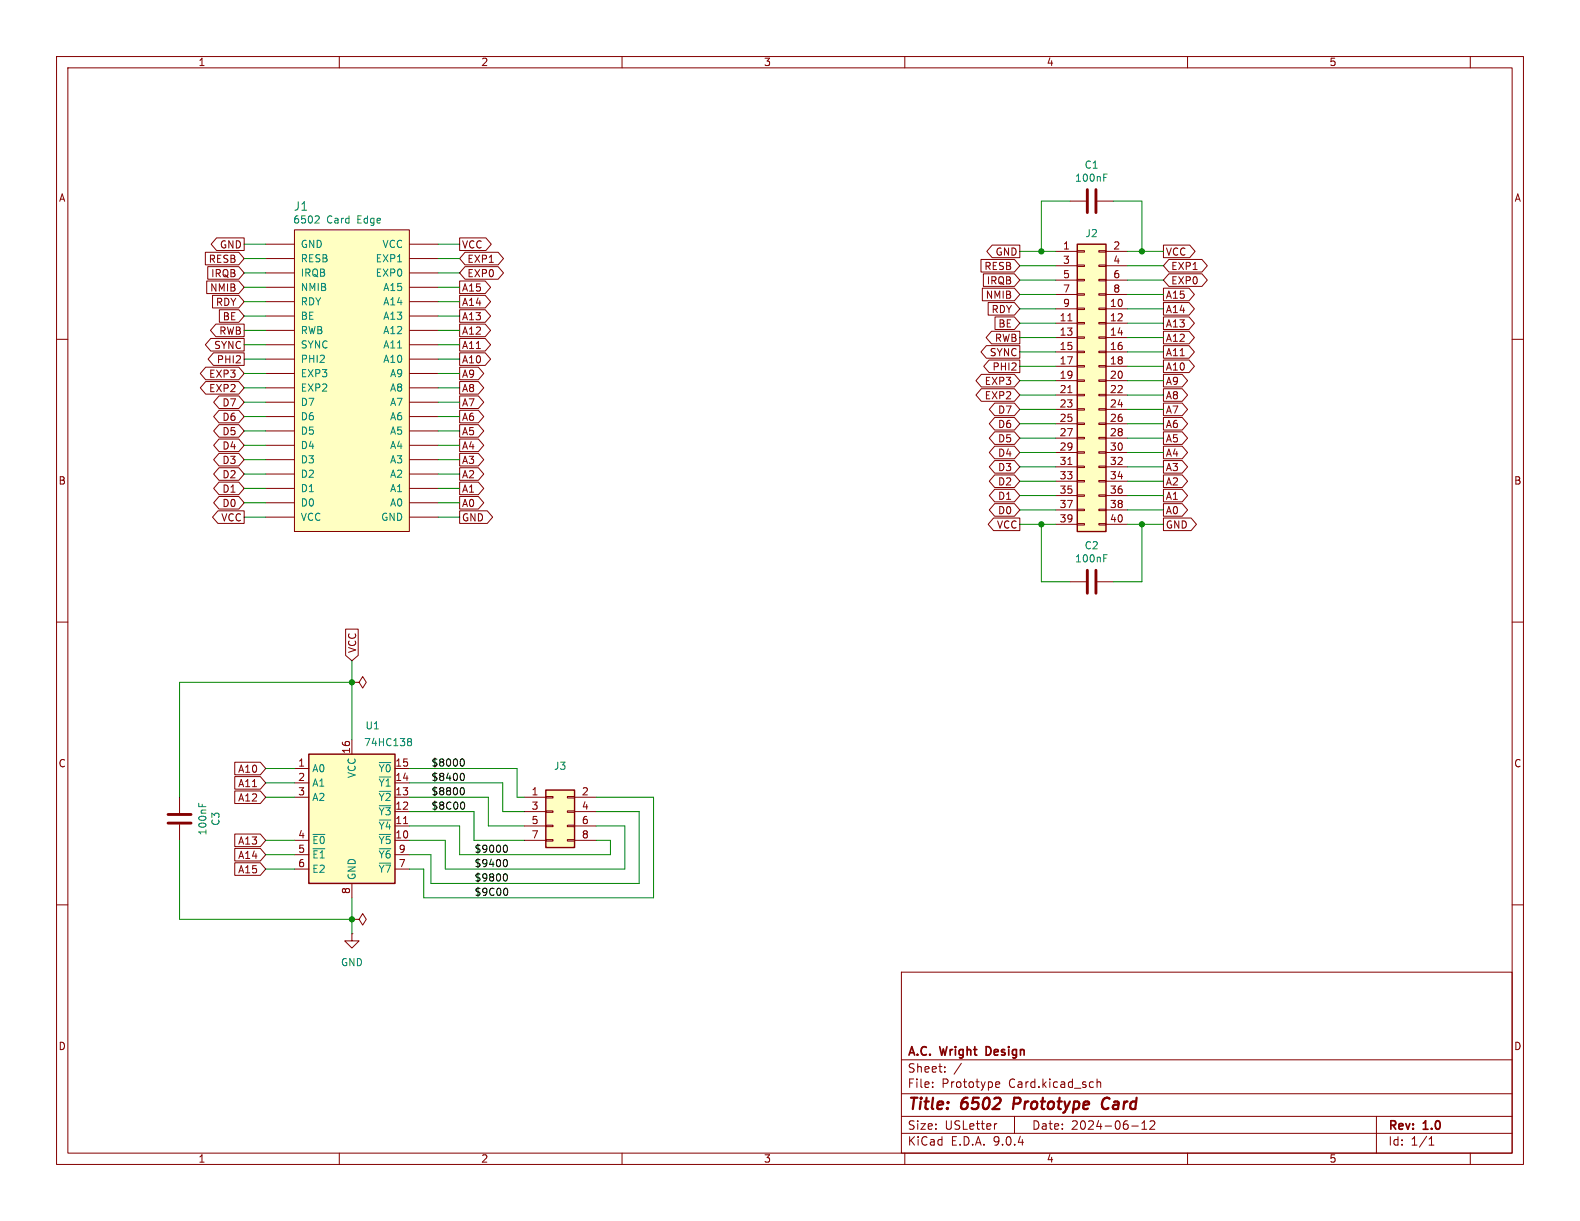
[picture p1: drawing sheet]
<svg xmlns="http://www.w3.org/2000/svg" width="279mm" height="216mm" viewBox="0 0 279 216" stroke-linecap="round" stroke-linejoin="round" font-family="sans-serif">
<g fill="none" stroke="#840000" stroke-width=".18">
<path d="M10 10h259.4v195.9h-259.4zM12 12h255.4v191.9h-255.4zM60 10v2M110 10v2M160 10v2M210 10v2M260 10v2M10 60h2M267.4 60h2M10 110h2M267.4 110h2M10 160h2"/>
<path d="M159.4 171.9h108v32h-108zM267.4 160h2M159.4 197.4h108M159.4 193.4h108M159.4 187.4h108M164.9 192.1v.2M164.9 191.4v.1M167.1 189.4v.2M167.1 188.7v.1M170 188l-1.3 1.9M176.1 192.1l.2 .2 .4-.1M176.1 191.5l.2-.2h.3l.2 .2v.1l-.7 .2"/>
<path d="M176.3 198.7l-.3 .1M179.4 197.4v3M194 191.4l.2-.1 .4 .1v.9M194 190.8v1.5M200.1 199.1h1.2M201.9 199.7h.9M201.9 198.6l.5-.4v1.5M203.4 198.3l.5-.1 .2 .1 .1 .3-.9 1.1h.9M243.4 197.4v6.5M60 203.9v2M110 203.9v2M159.4 200.4h108"/>
<path d="M160 203.9v2M210 203.9v2M252.7 202.5h.9M252.7 201.4l.4-.4v1.5M260 203.9v2"/>
</g>
<path d="M179.4 194.1l-.3 2M195.9 194.1a1.13 1.13 0 0 0-1 .7 1.13 1.13 0 0 0 .2 1.2l.3 .1 .5-.1" fill="none" stroke="#840000" stroke-width=".4"/>
<path d="M174.7 185.1h-.3v1.5h.3" fill="none" stroke="#840000" stroke-width=".3"/>
<path d="M190.5 43.2h5.1v50.8h-5.1z" fill="#ffffc2"/>
<path d="M190.5 43.2h5.1v50.8h-5.1z" fill="none" stroke="#840000" stroke-width=".25"/>
<g fill="none" stroke="#840000" stroke-width=".18">
<path d="M186.7 44.5h3.8M186.7 47h3.8M186.7 49.5h3.8M186.7 52.1h3.8M186.7 54.6h3.8M186.7 57.2h3.8M186.7 59.7h3.8M188.8 56.7h.8M190.5 44.3h1.3v.3h-1.3zM190.5 46.9h1.3v.2h-1.3zM190.5 49.4h1.3v.3h-1.3zM190.5 51.9h1.3v.3h-1.3z"/>
<path d="M190.5 54.5h1.3v.2h-1.3zM190.5 57h1.3v.3h-1.3zM190.5 59.6h1.3v.2h-1.3zM194.3 44.3h1.3v.3h-1.3zM194.3 46.9h1.3v.2h-1.3zM194.3 49.4h1.3v.3h-1.3zM194.3 51.9h1.3v.3h-1.3zM194.3 54.5h1.3v.2h-1.3zM194.3 57h1.3v.3h-1.3zM194.3 59.6h1.3v.2h-1.3zM195.6 44.5h3.8M195.6 47h3.8"/>
<path d="M195.6 49.5h3.8M195.6 52.1h3.8M195.6 54.6h3.8M195.6 57.2h3.8M195.6 59.7h3.8M186.7 62.2h3.8M186.7 64.8h3.8M186.7 67.3h3.8M186.7 69.9h3.8M186.7 72.4h3.8M186.7 74.9h3.8M186.7 77.5h3.8"/>
<path d="M188.8 69.4h.8M190.5 62.1h1.3v.3h-1.3zM190.5 64.6h1.3v.3h-1.3zM190.5 67.2h1.3v.2h-1.3zM190.5 69.7h1.3v.3h-1.3zM190.5 72.3h1.3v.2h-1.3zM190.5 74.8h1.3v.3h-1.3zM190.5 77.3h1.3v.3h-1.3zM190.5 79.9h1.3v.2h-1.3zM194.3 62.1h1.3v.3h-1.3zM194.3 64.6h1.3v.3h-1.3zM194.3 67.2h1.3v.2h-1.3z"/>
<path d="M194.3 69.7h1.3v.3h-1.3zM194.3 72.3h1.3v.2h-1.3zM194.3 74.8h1.3v.3h-1.3zM194.3 77.3h1.3v.3h-1.3zM194.3 79.9h1.3v.2h-1.3zM195.6 62.2h3.8M195.6 64.8h3.8M195.6 67.3h3.8M195.6 69.9h3.8M195.6 72.4h3.8M195.6 74.9h3.8M195.6 77.5h3.8"/>
<path d="M186.7 80h3.8M186.7 82.6h3.8M186.7 85.1h3.8M186.7 87.6h3.8M186.7 90.2h3.8M186.7 92.7h3.8M188.8 82.1h.8M190.5 82.4h1.3v.3h-1.3zM190.5 85h1.3v.2h-1.3zM190.5 87.5h1.3v.3h-1.3zM190.5 90h1.3v.3h-1.3zM190.5 92.6h1.3v.2h-1.3z"/>
<path d="M194.3 82.4h1.3v.3h-1.3zM194.3 85h1.3v.2h-1.3zM194.3 87.5h1.3v.3h-1.3zM194.3 90h1.3v.3h-1.3zM194.3 92.6h1.3v.2h-1.3zM195.6 80h3.8M195.6 82.6h3.8M195.6 85.1h3.8M195.6 87.6h3.8M195.6 90.2h3.8M195.6 92.7h3.8"/>
</g>
<path d="M52.1 40.6h20.3v53.4h-20.3z" fill="#ffffc2"/>
<g fill="none" stroke="#840000" stroke-width=".18">
<path d="M47 43.2h5.1M47 45.7h5.1M47 48.3h5.1M47 50.8h5.1M47 53.3h5.1M47 55.9h5.1M47 58.4h5.1M52.1 40.6h20.3v53.4h-20.3zM72.4 43.2h5.1M72.4 45.7h5.1M72.4 48.3h5.1M72.4 50.8h5.1"/>
<path d="M72.4 53.3h5.1M72.4 55.9h5.1M72.4 58.4h5.1M47 61h5.1M47 63.5h5.1M47 66h5.1M47 68.6h5.1M47 71.1h5.1M47 73.7h5.1M47 76.2h5.1M47 78.7h5.1M72.4 61h5.1"/>
<path d="M72.4 63.5h5.1M72.4 66h5.1M72.4 68.6h5.1M72.4 71.1h5.1M72.4 73.7h5.1M72.4 76.2h5.1M72.4 78.7h5.1M47 81.3h5.1M47 83.8h5.1M47 86.4h5.1M47 88.9h5.1M47 91.4h5.1"/>
<path d="M72.4 81.3h5.1M72.4 83.8h5.1M72.4 86.4h5.1M72.4 88.9h5.1M72.4 91.4h5.1"/>
</g>
<path d="M56.2 38.2l.3 .2-.1 .3-.7 .7h.8" fill="none" stroke="#008484" stroke-width=".18"/>
<path d="M54.6 133.4h15.2v22.8h-15.2z" fill="#ffffc2"/>
<path d="M54.6 133.4h15.2v22.8h-15.2z" fill="none" stroke="#840000" stroke-width=".25"/>
<g fill="none" stroke="#840000" stroke-width=".18">
<path d="M189.2 35.6h2.8M194.1 35.6h2.7M189.2 102.9h2.8M194.1 102.9h2.7M52.1 135.9h2.5M52.1 138.4h2.5M62.2 120.7h1.3l.6-1.1 .7 1.1-.7 1-.6-1M62.2 120.7h.1M62.2 130.8v2.6M69.8 135.9h2.6M69.8 138.4h2.6M31.7 141v2.8"/>
<path d="M31.7 145.8v2.8M52.1 141h2.5M52.1 148.6h2.5M52.1 151.1h2.5M52.1 153.7h2.5M62.2 156.2v2.6M69.8 141h2.6M69.8 148.6h2.6M69.8 151.1h2.6M69.8 153.7h2.6M69.8 143.5h2.6M69.8 146.1h2.6"/>
<path d="M71.4 145.6h.7M62.2 165.1v1.3h1.3l-1.3 1.2-1.2-1.2h1.2M62.2 165.1h.1M62.2 162.6h1.3l.6-1.1 .7 1.1-.7 1-.6-1M62.2 162.6h.1"/>
</g>
<g fill="none" stroke="#008484" stroke-width=".18">
<path d="M195.2 31.4h.4M195.2 30.8h.6M195.2 98.7h.4M195.2 98.1h.6M67.1 134.8h2M72.2 131.1h.1M72.2 130.7l.3-.1 .2 .1 .1 .2-.3 .2M72.3 131.1h.2M72.3 131.1l-.1 .1M72.5 131.1l.3 .3-.1 .3-.2 .2-.3-.1M35.1 142v.6M35.8 142.2v.4"/>
<path d="M55.3 147.5h2.1"/>
</g>
<path d="M192.3 33.5v4.1M193.8 33.5v4.1M192.3 100.8v4.1M193.8 100.8v4.1M29.7 144h4.1M29.7 145.5h4.1" fill="none" stroke="#840000" stroke-width=".51"/>
<path d="M96.5 139.7h5.1v10.2h-5.1z" fill="#ffffc2"/>
<path d="M96.5 139.7h5.1v10.2h-5.1z" fill="none" stroke="#840000" stroke-width=".25"/>
<g fill="none" stroke="#840000" stroke-width=".18">
<path d="M36.3 44.6h5.9l1 1.1-1 1.1h-5.9zM36.6 49.7h5.6l1 1.1-1 1.1h-5.6zM36.7 47.1h5.5l1 1.2-1 1.1h-5.5zM37.3 59.8h5.9v2.3h-5.9l-1-1.1zM37.6 52.2h4.6l1 1.1-1 1.2h-4.6zM38.2 57.3h5v2.2h-5l-1-1.1zM38.3 42.1h4.9v2.2h-4.9l-1-1.1zM38.8 54.8h3.4l1 1.1-1 1.1h-3.4zM81.3 59.8h4.5l1 1.2-1 1.1h-4.5zM81.3 54.8h4.5l1 1.1-1 1.1h-4.5zM81.3 49.7h4.5l1 1.1-1 1.1h-4.5zM81.3 52.2h4.5l1 1.1-1 1.2h-4.5z"/>
<path d="M81.3 57.3h4.5l1 1.1-1 1.1h-4.5zM81.3 42.1h4.6l1 1.1-1 1.1h-4.6zM82.2 44.6h5.9l.9 1.1-.9 1.1h-5.9l-.9-1.1zM82.2 47.1h5.9l.9 1.2-.9 1.1h-5.9l-.9-1.1zM173.5 45.9h5.9l.9 1.1-.9 1.1h-5.9zM173.7 51h5.7l.9 1.1-.9 1.1h-5.7zM173.9 48.4h5.5l.9 1.1-.9 1.1h-5.5zM174.7 53.5h4.7l.9 1.1-.9 1.1h-4.7zM175.3 58.6h5v2.2h-5l-.9-1.1zM175.5 43.3h4.8v2.3h-4.8l-1-1.1zM176 56h3.4l.9 1.2-.9 1.1h-3.4zM205.7 56h4.6l.9 1.2-.9 1.1h-4.6z"/>
<path d="M205.7 58.6h4.6l.9 1.1-.9 1.1h-4.6zM205.7 53.5h4.6l.9 1.1-.9 1.1h-4.6zM205.7 51h4.6l.9 1.1-.9 1.1h-4.6zM205.7 43.3h4.7l.9 1.2-.9 1.1h-4.7zM206.7 48.4h5.8l1 1.1-1 1.1h-5.8l-1-1.1zM206.7 45.9h5.8l1 1.1-1 1.1h-5.8l-1-1.1zM36.4 64.9h5.8l1 1.1-1 1.2h-5.8l-1-1.2zM36.4 67.5h5.8l1 1.1-1 1.1h-5.8l-1-1.1zM37.7 62.4h5.5v2.2h-5.5l-.9-1.1zM38.7 70h3.5l1 1.1-1 1.1h-3.5l-.9-1.1zM38.7 72.5h3.5l1 1.2-1 1.1h-3.5l-.9-1.1zM38.7 75.1h3.5l1 1.1-1 1.1h-3.5l-.9-1.1z"/>
<path d="M38.7 77.6h3.5l1 1.1-1 1.2h-3.5l-.9-1.2zM81.3 70h3.3l.9 1.1-.9 1.1h-3.3zM81.3 62.4h4.5l1 1.1-1 1.1h-4.5zM81.3 64.9h3.3l.9 1.1-.9 1.2h-3.3zM81.3 67.5h3.3l.9 1.1-.9 1.1h-3.3zM81.3 75.1h3.3l.9 1.1-.9 1.1h-3.3zM81.3 77.6h3.3l.9 1.1-.9 1.2h-3.3zM81.3 72.5h3.3l.9 1.2-.9 1.1h-3.3zM173.5 66.2h5.9l.9 1.1-.9 1.1h-5.9l-.9-1.1zM173.5 68.7h5.9l.9 1.2-.9 1.1h-5.9l-.9-1.1zM174.4 61.1h5.9v2.2h-5.9l-.9-1.1zM174.9 63.7h5.4v2.2h-5.4l-.9-1.1z"/>
<path d="M175.9 73.8h3.5l.9 1.1-.9 1.1h-3.5l-1-1.1zM175.9 76.4h3.5l.9 1.1-.9 1.1h-3.5l-1-1.1zM175.9 78.9h3.5l.9 1.1-.9 1.1h-3.5l-1-1.1zM175.9 71.3h3.5l.9 1.1-.9 1.1h-3.5l-1-1.1zM205.7 68.7h3.4l.9 1.2-.9 1.1h-3.4zM205.7 61.1h4.6l.9 1.1-.9 1.1h-4.6zM205.7 66.2h3.4l.9 1.1-.9 1.1h-3.4zM205.7 63.7h4.6l.9 1.1-.9 1.1h-4.6zM205.7 71.3h3.4l.9 1.1-.9 1.1h-3.4zM205.7 76.4h3.4l.9 1.1-.9 1.1h-3.4zM205.7 78.9h3.4l.9 1.1-.9 1.1h-3.4zM205.7 73.8h3.4l.9 1.1-.9 1.1h-3.4z"/>
<path d="M38.5 90.3h4.7v2.3h-4.7l-.9-1.2zM38.7 87.8h3.5l1 1.1-1 1.1h-3.5l-.9-1.1zM38.7 85.2h3.5l1 1.2-1 1.1h-3.5l-.9-1.1zM38.7 82.7h3.5l1 1.1-1 1.1h-3.5l-.9-1.1zM38.7 80.2h3.5l1 1.1-1 1.1h-3.5l-.9-1.1zM81.3 90.3h4.9l.9 1.1-.9 1.2h-4.9zM81.3 87.8h3.3l.9 1.1-.9 1.1h-3.3zM81.3 85.2h3.3l.9 1.2-.9 1.1h-3.3zM81.3 82.7h3.3l.9 1.1-.9 1.1h-3.3zM81.3 80.2h3.3l.9 1.1-.9 1.1h-3.3zM175.7 91.6h4.6v2.2h-4.6l-1-1.1zM175.9 84h3.5l.9 1.1-.9 1.1h-3.5l-1-1.1z"/>
<path d="M175.9 81.4h3.5l.9 1.2-.9 1.1h-3.5l-1-1.1zM175.9 86.5h3.5l.9 1.1-.9 1.1h-3.5l-1-1.1zM175.9 89.1h3.5l.9 1.1-.9 1.1h-3.5l-1-1.1zM205.7 86.5h3.4l.9 1.1-.9 1.1h-3.4zM205.7 89.1h3.4l.9 1.1-.9 1.1h-3.4zM205.7 91.6h4.9l1 1.1-1 1.1h-4.9zM205.7 84h3.4l.9 1.1-.9 1.1h-3.4zM205.7 81.4h3.4l.9 1.2-.9 1.1h-3.4zM61.1 111.2h2.2v4.7l-1.1 .9-1.1-.9zM41.5 134.8h4.5l1 1.1-1 1.1h-4.5zM41.5 139.9h4.5l1 1.1-1 1.1h-4.5zM41.5 137.3h4.5l1 1.1-1 1.1h-4.5z"/>
<path d="M41.5 147.5h4.5l1 1.1-1 1.1h-4.5zM41.5 152.6h4.5l1 1.1-1 1.1h-4.5zM41.5 150h4.5l1 1.1-1 1.1h-4.5zM92.7 141h3.8M92.7 143.5h3.8M92.7 146.1h3.8M92.7 148.6h3.8M96.5 140.8h1.3v.3h-1.3zM96.5 143.4h1.3v.2h-1.3zM96.5 145.9h1.3v.3h-1.3zM96.5 148.5h1.3v.2h-1.3zM100.3 140.8h1.3v.3h-1.3z"/>
<path d="M100.3 143.4h1.3v.2h-1.3zM100.3 145.9h1.3v.3h-1.3zM100.3 148.5h1.3v.2h-1.3zM101.6 141h3.8M101.6 143.5h3.8M101.6 146.1h3.8M101.6 148.6h3.8"/>
</g>
<path d="M81.6 134.3l.1-.1a.68 .68 0 0 1 .4 .6 .68 .68 0 0 1-.4 .7l-.1-.1M81.6 136.8l.1-.1a.68 .68 0 0 1 .4 .7 .68 .68 0 0 1-.4 .6l-.1-.1M81.6 139.3h.1a.68 .68 0 0 1 .4 .6 .68 .68 0 0 1-.4 .6h-.1M81.9 141.8a.79 .79 0 0 1 0 1.3M89.2 149.5l.1-.1a.68 .68 0 0 1 .4 .7 .68 .68 0 0 1-.4 .6l-.1-.1M89.2 152h.1a.68 .68 0 0 1 .4 .6 .68 .68 0 0 1-.4 .6h-.1M89.2 154.6l.1-.1a.68 .68 0 0 1 .4 .7 .68 .68 0 0 1-.4 .6l-.1-.1M89.5 157.1a.79 .79 0 0 1 0 1.2" fill="none" stroke="#000" stroke-width=".18"/>
<g fill="none" stroke="#008400" stroke-width=".18">
<path d="M189.2 35.6h-5.1v8.9M196.8 35.6h5.1v8.9M43.2 55.9h3.8M43.2 53.3h3.8M43.2 50.8h3.8M43.2 43.2h3.8M43.2 48.3h3.8M43.2 45.7h3.8M43.2 58.4h3.8M77.5 55.9h3.8M77.5 53.3h3.8M77.5 50.8h3.8"/>
<path d="M77.5 43.2h3.8M77.5 48.3h3.8M77.5 45.7h3.8M77.5 58.4h3.8M180.3 44.5h6.4M180.3 59.7h6.4M180.3 57.2h6.4M180.3 54.6h6.4M180.3 52.1h6.4M180.3 47h6.4M180.3 49.5h6.4M199.4 44.5h6.3"/>
<path d="M199.4 59.7h6.3M199.4 57.2h6.3M199.4 54.6h6.3M199.4 52.1h6.3M199.4 47h6.3M199.4 49.5h6.3M43.2 76.2h3.8M43.2 61h3.8M43.2 73.7h3.8M43.2 71.1h3.8M43.2 66h3.8M43.2 68.6h3.8"/>
<path d="M43.2 78.7h3.8M43.2 63.5h3.8M77.5 76.2h3.8M77.5 61h3.8M77.5 73.7h3.8M77.5 71.1h3.8M77.5 66h3.8M77.5 68.6h3.8M77.5 78.7h3.8M77.5 63.5h3.8M180.3 72.4h6.4M180.3 62.2h6.4"/>
<path d="M180.3 67.3h6.4M180.3 69.9h6.4M180.3 64.8h6.4M180.3 77.5h6.4M180.3 74.9h6.4M199.4 72.4h6.3M199.4 62.2h6.3M199.4 67.3h6.3M199.4 69.9h6.3M199.4 64.8h6.3M199.4 77.5h6.3M199.4 74.9h6.3"/>
<path d="M43.2 81.3h3.8M43.2 91.4h3.8M43.2 88.9h3.8M43.2 86.4h3.8M43.2 83.8h3.8M77.5 81.3h3.8M77.5 91.4h3.8M77.5 88.9h3.8M77.5 86.4h3.8M77.5 83.8h3.8M180.3 92.7h6.4M180.3 90.2h6.4"/>
<path d="M180.3 87.6h6.4M180.3 85.1h6.4M180.3 82.6h6.4M180.3 80h6.4M184.1 92.7v10.2h5.1M199.4 92.7h6.3M199.4 90.2h6.3M199.4 87.6h6.3M199.4 85.1h6.3M199.4 82.6h6.3M199.4 80h6.3M201.9 92.7v10.2h-5.1"/>
<path d="M62.2 116.8v14M47 138.4h5.1M47 135.9h5.1M62.2 120.7h-30.5v20.3M72.4 135.9h19v5.1h1.3M72.4 138.4h16.5v5.1h3.8M31.7 148.6v14h30.5M47 153.7h5.1M47 141h5.1M47 148.6h5.1M47 151.1h5.1M62.2 158.8v6.3"/>
<path d="M72.4 141h14v5.1h6.3M72.4 143.5h11.4v5.1h8.9M72.4 146.1h8.9v5h26.6v-2.5h-2.5M105.4 143.5h7.6v12.7h-36.8v-5.1h-3.8M105.4 141h10.2v17.8h-40.7v-5.1h-2.5M105.4 146.1h5.1v7.6h-31.8v-5.1h-6.3"/>
</g>
<g fill="#008400" stroke="#008400" stroke-width=".18">
<circle cx="62.2" cy="120.7" r=".46"/>
<circle cx="62.2" cy="162.6" r=".46"/>
<circle cx="201.9" cy="92.7" r=".46"/>
<circle cx="184.1" cy="92.7" r=".46"/>
<circle cx="184.1" cy="44.5" r=".46"/>
<circle cx="201.9" cy="44.5" r=".46"/>
</g>
<g font-size="2.8" fill="#840000">
<text x="160.4" y="196.8">Title:</text>
<text x="170.1" y="196.8">6502</text>
<text x="180" y="196.8">Prototype</text>
<text x="196.5" y="196.8">Card</text>
</g>
<text font-size="2.1" fill="#008484" x="51.9" y="37.5">J1</text>
<g font-size="2.1" fill="#840000">
<text x="160.4" y="189.9">Sheet:</text>
<text x="160.4" y="187.1">A.C.</text>
<text x="166.4" y="187.1">Wright</text>
<text x="175" y="187.1">Design</text>
<text x="160.4" y="192.6">File:</text>
<text x="166.5" y="192.6">Prototype</text>
<text x="178.4" y="192.6">Card.kicad_sch</text>
<text x="160.4" y="202.8">KiCad</text>
<text x="160.4" y="200">Size:</text>
<text x="167.1" y="200">USLetter</text>
<text x="168.1" y="202.8">E.D.A.</text>
<text x="175.7" y="202.8">9.0.4</text>
<text x="182.4" y="200">Date:</text>
<text x="189.4" y="200">2024-06-12</text>
<text x="245.4" y="200.2">Rev:</text>
<text x="245.4" y="202.8">Id:</text>
<text x="249.5" y="202.8">1/1</text>
<text x="251.8" y="200.2">1.0</text>
</g>
<g font-size="1.8" fill="#840000">
<text x="35" y="11.9">1</text>
<text x="85" y="11.9">2</text>
<text x="135" y="11.9">3</text>
<text x="185" y="11.9">4</text>
<text x="235" y="11.9">5</text>
<text x="10.3" y="35.9">A</text>
<text x="267.7" y="35.9">A</text>
<text x="36.8" y="46.7">RESB</text>
<text x="38.8" y="44.1">GND</text>
<text x="81.6" y="44.1">VCC</text>
<text x="82.5" y="46.7">EXP1</text>
<text x="174" y="47.9">RESB</text>
<text x="175.9" y="45.4">GND</text>
<text x="187.9" y="44.2">1</text>
<text x="187.9" y="46.7">3</text>
<text x="196.8" y="44.2">2</text>
<text x="196.8" y="46.7">4</text>
<text x="206.1" y="45.4">VCC</text>
<text x="207" y="47.9">EXP1</text>
<text x="37.1" y="51.8">NMIB</text>
<text x="37.2" y="49.2">IRQB</text>
<text x="81.6" y="51.8">A15</text>
<text x="82.5" y="49.2">EXP0</text>
<text x="174.2" y="53">NMIB</text>
<text x="174.4" y="50.5">IRQB</text>
<text x="187.9" y="49.3">5</text>
<text x="187.9" y="51.8">7</text>
<text x="196.8" y="49.3">6</text>
<text x="196.8" y="51.8">8</text>
<text x="206.1" y="53">A15</text>
<text x="207" y="50.5">EXP0</text>
<text x="38.1" y="54.3">RDY</text>
<text x="38.7" y="59.4">RWB</text>
<text x="39.3" y="56.8">BE</text>
<text x="81.6" y="56.8">A13</text>
<text x="81.6" y="54.3">A14</text>
<text x="81.6" y="59.4">A12</text>
<text x="175.2" y="55.6">RDY</text>
<text x="176.4" y="58.1">BE</text>
<text x="187.3" y="56.9">11</text>
<text x="187.3" y="59.4">13</text>
<text x="187.9" y="54.4">9</text>
<text x="196.2" y="54.4">10</text>
<text x="196.2" y="56.9">12</text>
<text x="196.2" y="59.4">14</text>
<text x="206.1" y="58.1">A13</text>
<text x="206.1" y="55.6">A14</text>
<text x="37.8" y="61.9">SYNC</text>
<text x="38.2" y="64.5">PHI2</text>
<text x="81.6" y="64.5">A10</text>
<text x="81.6" y="61.9">A11</text>
<text x="174.9" y="63.2">SYNC</text>
<text x="175.4" y="65.7">PHI2</text>
<text x="175.8" y="60.6">RWB</text>
<text x="187.3" y="62">15</text>
<text x="187.3" y="64.5">17</text>
<text x="196.2" y="62">16</text>
<text x="196.2" y="64.5">18</text>
<text x="206.1" y="63.2">A11</text>
<text x="206.1" y="65.7">A10</text>
<text x="206.1" y="60.6">A12</text>
<text x="36.9" y="67">EXP3</text>
<text x="36.9" y="69.5">EXP2</text>
<text x="81.6" y="67">A9</text>
<text x="81.6" y="69.5">A8</text>
<text x="174" y="68.3">EXP3</text>
<text x="174" y="70.8">EXP2</text>
<text x="187.3" y="67.1">19</text>
<text x="187.3" y="69.6">21</text>
<text x="196.2" y="67.1">20</text>
<text x="196.2" y="69.6">22</text>
<text x="206.1" y="70.8">A8</text>
<text x="206.1" y="68.3">A9</text>
<text x="39.2" y="72.1">D7</text>
<text x="39.2" y="74.6">D6</text>
<text x="39.2" y="77.2">D5</text>
<text x="81.6" y="72.1">A7</text>
<text x="81.6" y="77.2">A5</text>
<text x="81.6" y="74.6">A6</text>
<text x="176.4" y="75.9">D6</text>
<text x="176.4" y="73.3">D7</text>
<text x="187.3" y="72.1">23</text>
<text x="187.3" y="74.7">25</text>
<text x="187.3" y="77.2">27</text>
<text x="196.2" y="72.1">24</text>
<text x="196.2" y="74.7">26</text>
<text x="196.2" y="77.2">28</text>
<text x="206.1" y="73.3">A7</text>
<text x="206.1" y="75.9">A6</text>
<text x="39.2" y="79.7">D4</text>
<text x="39.2" y="82.2">D3</text>
<text x="81.6" y="79.7">A4</text>
<text x="81.6" y="82.2">A3</text>
<text x="176.4" y="78.4">D5</text>
<text x="176.4" y="83.5">D3</text>
<text x="176.4" y="81">D4</text>
<text x="187.3" y="79.8">29</text>
<text x="187.3" y="82.3">31</text>
<text x="196.2" y="79.8">30</text>
<text x="196.2" y="82.3">32</text>
<text x="206.1" y="78.4">A5</text>
<text x="206.1" y="81">A4</text>
<text x="206.1" y="83.5">A3</text>
<text x="10.3" y="85.9">B</text>
<text x="39.2" y="89.9">D0</text>
<text x="39.2" y="87.3">D1</text>
<text x="39.2" y="84.8">D2</text>
<text x="81.6" y="89.9">A0</text>
<text x="81.6" y="87.3">A1</text>
<text x="81.6" y="84.8">A2</text>
<text x="176.4" y="86">D2</text>
<text x="176.4" y="88.6">D1</text>
<text x="187.3" y="84.8">33</text>
<text x="187.3" y="87.4">35</text>
<text x="187.3" y="89.9">37</text>
<text x="196.2" y="84.8">34</text>
<text x="196.2" y="87.4">36</text>
<text x="196.2" y="89.9">38</text>
<text x="206.1" y="88.6">A1</text>
<text x="206.1" y="86">A2</text>
<text x="267.7" y="85.9">B</text>
<text x="39" y="92.4">VCC</text>
<text x="81.6" y="92.4">GND</text>
<text x="176.2" y="93.7">VCC</text>
<text x="176.4" y="91.1">D0</text>
<text x="187.3" y="92.5">39</text>
<text x="196.2" y="92.5">40</text>
<text x="206.1" y="91.1">A0</text>
<text x="206.1" y="93.7">GND</text>
<text x="63.2" y="115.6" transform="rotate(-90 63.2 115.6)">VCC</text>
<text x="10.3" y="135.9">C</text>
<text x="42" y="136.8">A10</text>
<text x="52.6" y="135.6">1</text>
<text x="62" y="133.4" transform="rotate(-90 62 133.4)">16</text>
<text x="69.8" y="135.6">15</text>
<text x="267.7" y="135.9">C</text>
<text x="42" y="141.9">A12</text>
<text x="42" y="139.4">A11</text>
<text x="52.6" y="138.2">2</text>
<text x="52.6" y="140.7">3</text>
<text x="69.8" y="138.2">14</text>
<text x="69.8" y="140.7">13</text>
<text x="69.8" y="143.3">12</text>
<text x="93.9" y="140.7">1</text>
<text x="93.9" y="143.3">3</text>
<text x="102.8" y="140.7">2</text>
<text x="102.8" y="143.3">4</text>
<text x="42" y="149.5">A13</text>
<text x="52.6" y="148.3">4</text>
<text x="69.8" y="145.8">11</text>
<text x="69.8" y="148.3">10</text>
<text x="93.9" y="145.8">5</text>
<text x="93.9" y="148.3">7</text>
<text x="102.8" y="145.8">6</text>
<text x="102.8" y="148.3">8</text>
<text x="42" y="154.6">A15</text>
<text x="42" y="152.1">A14</text>
<text x="52.6" y="150.9">5</text>
<text x="52.6" y="153.4">6</text>
<text x="70.4" y="150.9">9</text>
<text x="70.4" y="153.4">7</text>
<text x="62" y="158.2" transform="rotate(-90 62 158.2)">8</text>
<text x="10.3" y="185.9">D</text>
<text x="267.7" y="185.9">D</text>
<text x="35" y="205.8">1</text>
<text x="85" y="205.8">2</text>
<text x="135" y="205.8">3</text>
<text x="185" y="205.8">4</text>
<text x="235" y="205.8">5</text>
</g>
<g font-size="1.8" fill="#008484">
<text x="190" y="32.3">100nF</text>
<text x="191.7" y="30">C1</text>
<text x="51.8" y="39.7">6502</text>
<text x="57.8" y="39.7">Card</text>
<text x="63.3" y="39.7">Edge</text>
<text x="53.1" y="44">GND</text>
<text x="53.1" y="46.6">RESB</text>
<text x="66.3" y="46.6">EXP1</text>
<text x="67.5" y="44">VCC</text>
<text x="191.8" y="42.1">J2</text>
<text x="53.1" y="49.1">IRQB</text>
<text x="53.1" y="51.7">NMIB</text>
<text x="66.3" y="49.1">EXP0</text>
<text x="67.7" y="51.7">A15</text>
<text x="53.1" y="54.2">RDY</text>
<text x="53.1" y="56.7">BE</text>
<text x="53.1" y="59.3">RWB</text>
<text x="67.7" y="54.2">A14</text>
<text x="67.7" y="56.7">A13</text>
<text x="67.7" y="59.3">A12</text>
<text x="53.1" y="61.8">SYNC</text>
<text x="53.1" y="64.4">PHI2</text>
<text x="67.7" y="61.8">A11</text>
<text x="67.7" y="64.4">A10</text>
<text x="53.1" y="66.9">EXP3</text>
<text x="53.1" y="69.4">EXP2</text>
<text x="53.1" y="72">D7</text>
<text x="68.9" y="66.9">A9</text>
<text x="68.9" y="69.4">A8</text>
<text x="68.9" y="72">A7</text>
<text x="53.1" y="74.5">D6</text>
<text x="53.1" y="77.1">D5</text>
<text x="68.9" y="74.5">A6</text>
<text x="68.9" y="77.1">A5</text>
<text x="53.1" y="79.6">D4</text>
<text x="53.1" y="82.1">D3</text>
<text x="68.9" y="79.6">A4</text>
<text x="68.9" y="82.1">A3</text>
<text x="53.1" y="84.7">D2</text>
<text x="53.1" y="87.2">D1</text>
<text x="53.1" y="89.8">D0</text>
<text x="68.9" y="84.7">A2</text>
<text x="68.9" y="87.2">A1</text>
<text x="68.9" y="89.8">A0</text>
<text x="53.1" y="92.3">VCC</text>
<text x="67.3" y="92.3">GND</text>
<text x="190" y="99.6">100nF</text>
<text x="191.7" y="97.3">C2</text>
<text x="64.5" y="129.2">U1</text>
<text x="55.1" y="136.8">A0</text>
<text x="63.1" y="137.7" transform="rotate(-90 63.1 137.7)">VCC</text>
<text x="64.3" y="132.1">74HC138</text>
<text x="66.8" y="136.8">~{Y0}</text>
<text x="97.9" y="136.3">J3</text>
<text x="55.1" y="139.3">A1</text>
<text x="55.1" y="141.8">A2</text>
<text x="66.8" y="139.3">~{Y1}</text>
<text x="66.8" y="141.8">~{Y2}</text>
<text x="36.7" y="147.8" transform="rotate(-90 36.7 147.8)">100nF</text>
<text x="39" y="146.1" transform="rotate(-90 39 146.1)">C3</text>
<text x="55.1" y="149.5">~{E0}</text>
<text x="66.8" y="144.4">~{Y3}</text>
<text x="66.8" y="146.9">~{Y4}</text>
<text x="66.8" y="149.5">~{Y5}</text>
<text x="55.1" y="152">~{E1}</text>
<text x="55.1" y="154.5">E2</text>
<text x="63.1" y="155.7" transform="rotate(-90 63.1 155.7)">GND</text>
<text x="66.8" y="152">~{Y6}</text>
<text x="66.8" y="154.5">~{Y7}</text>
<text x="60.2" y="171">GND</text>
</g>
<g font-size="1.8">
<text x="76.2" y="135.6">$8000</text>
<text x="76.2" y="143.2">$8C00</text>
<text x="76.2" y="138.2">$8400</text>
<text x="76.2" y="140.7">$8800</text>
<text x="83.8" y="153.4">$9400</text>
<text x="83.8" y="150.9">$9000</text>
<text x="83.8" y="155.9">$9800</text>
<text x="83.8" y="158.5">$9C00</text>
</g>
</svg>
